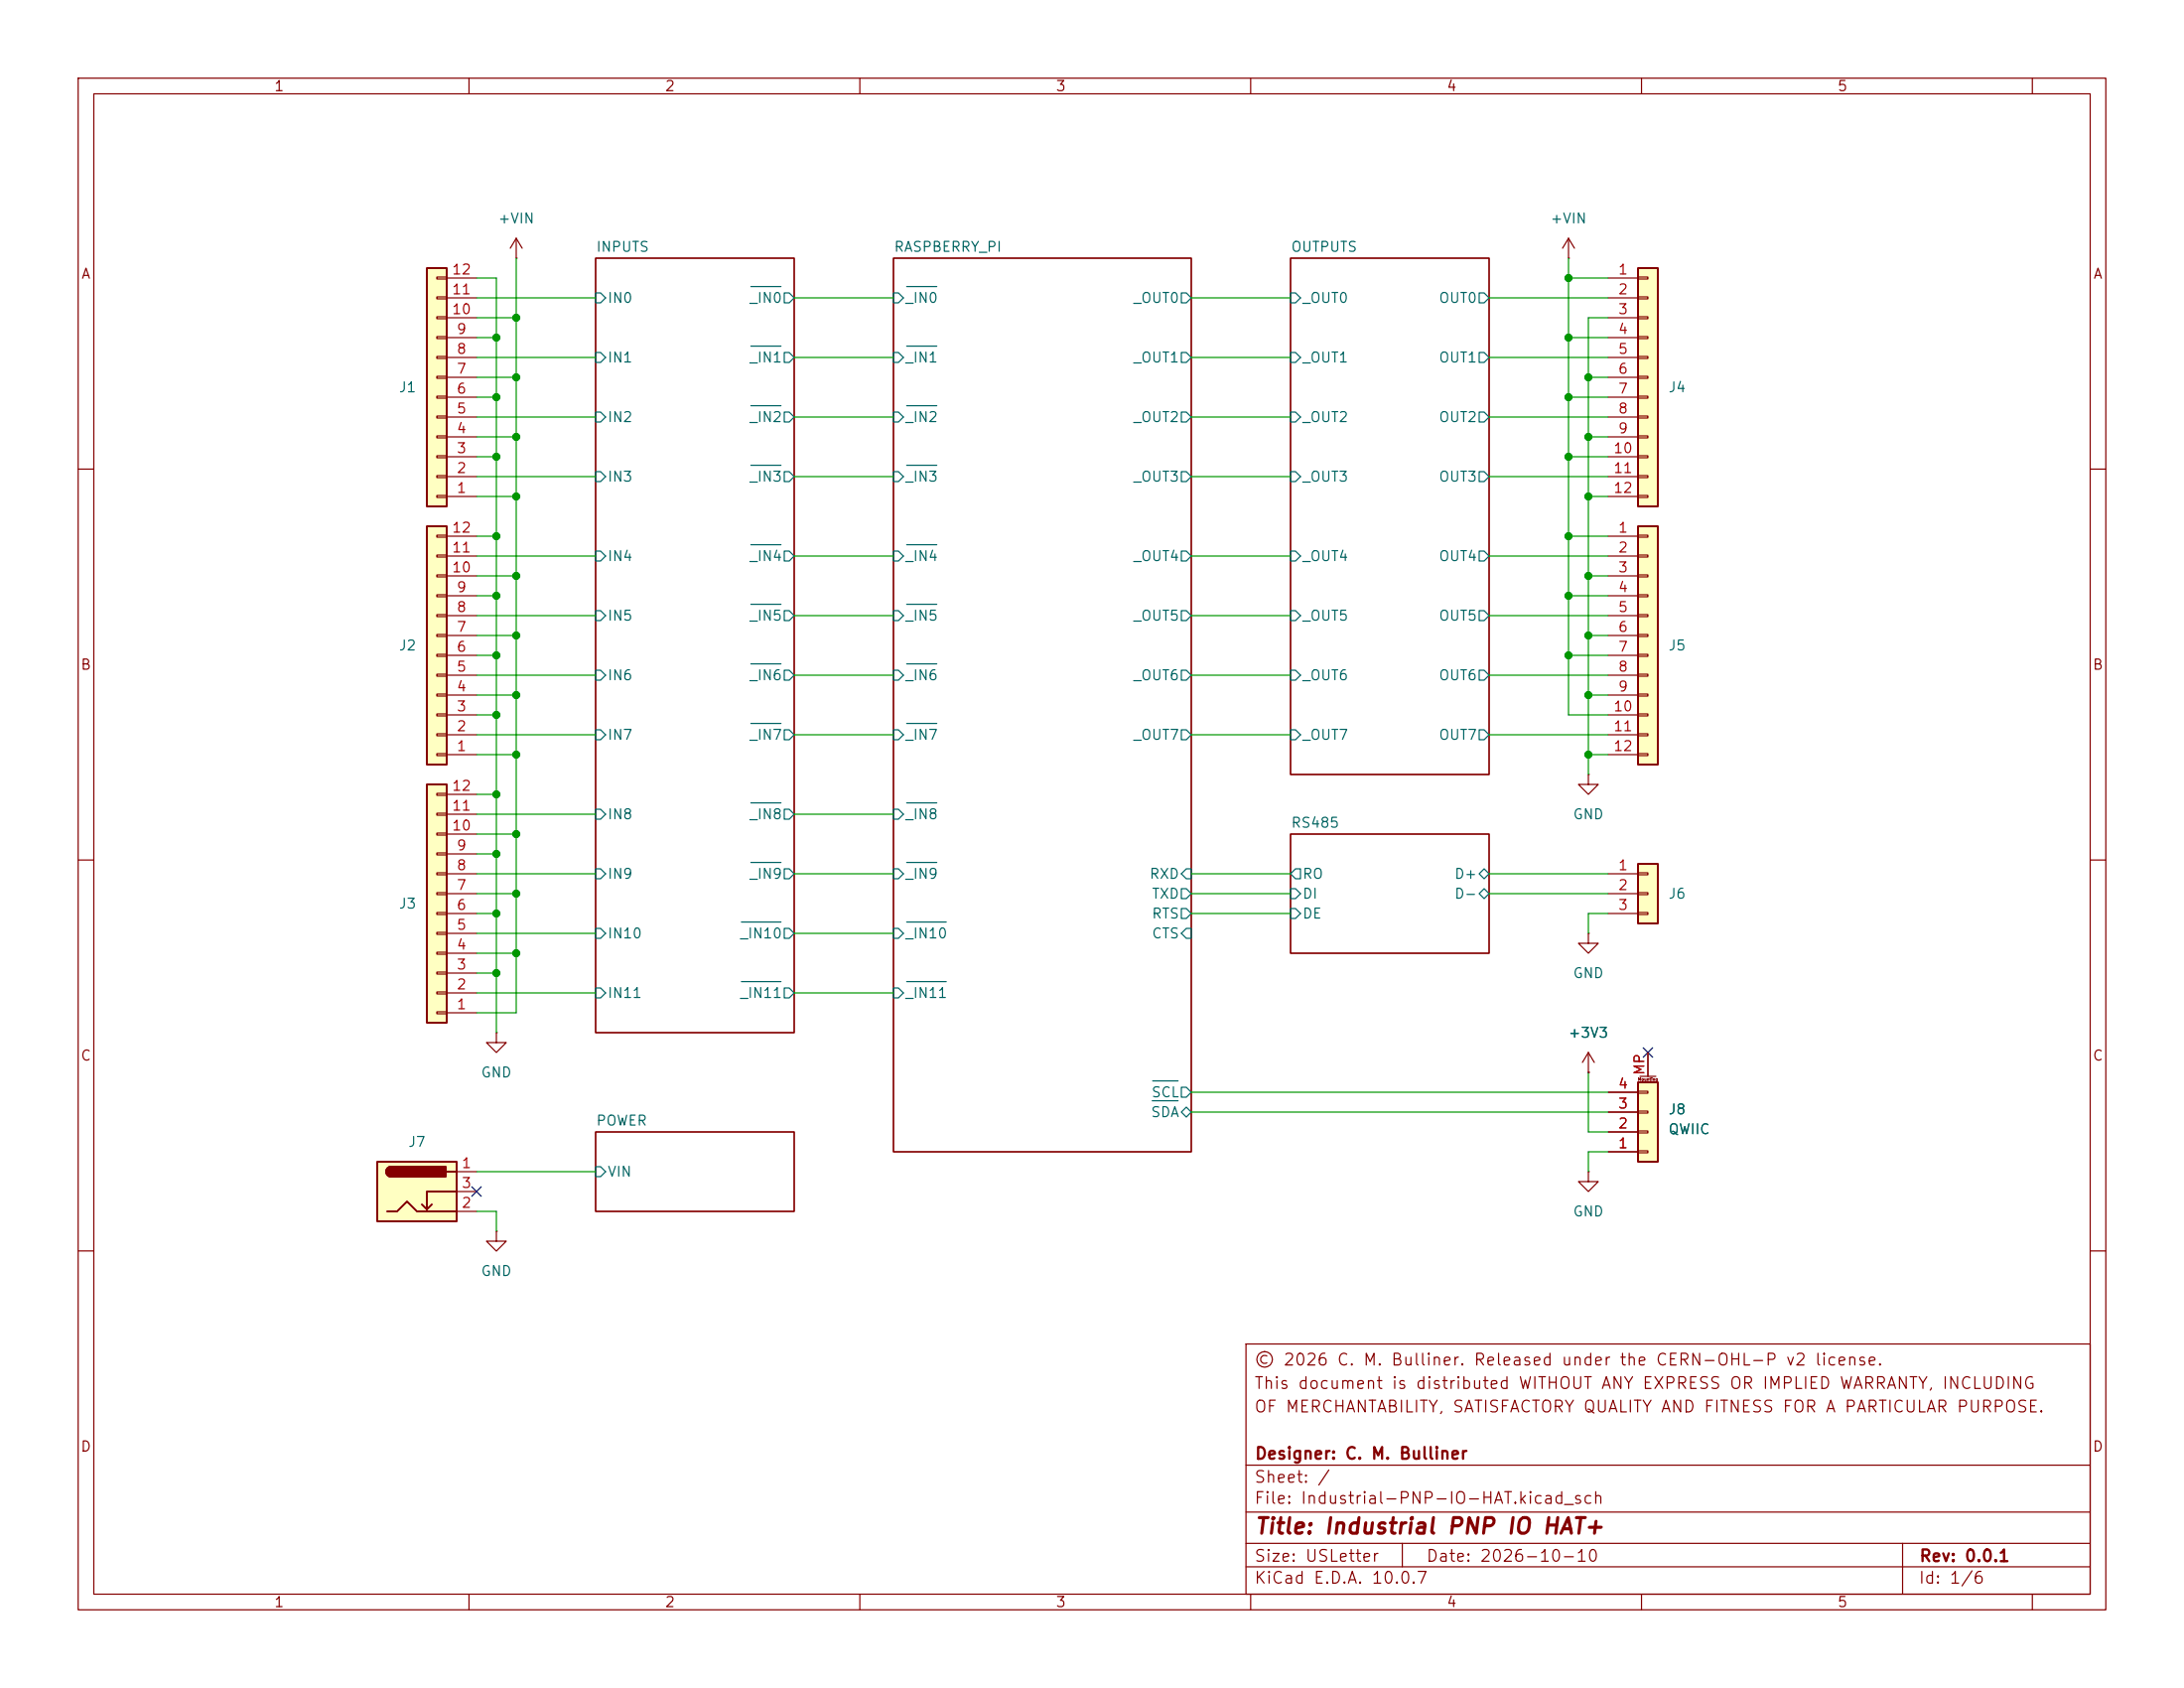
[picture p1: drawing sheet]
<svg xmlns="http://www.w3.org/2000/svg" width="279mm" height="216mm" viewBox="0 0 279 216" stroke-linecap="round" stroke-linejoin="round" font-family="sans-serif">
<g fill="none" stroke="#840000" stroke-width=".15">
<path d="M10 10h259.4v195.9h-259.4zM12 12h255.4v191.9h-255.4zM60 10v2M110 10v2M160 10v2M210 10v2M260 10v2M66 33h.1M66 30.5l-.7 1.3M66 30.5l.8 1.3M66 30.5v2.5M76.2 33h25.4v99.1h-25.4z"/>
<path d="M114.3 33h38.1v114.3h-38.1zM165.1 33h25.4v66.1h-25.4zM10 60h2M267.4 60h2M203.2 99.1v1.2h-1.3l1.3 1.3 1.3-1.3h-1.3M203.2 99.1h.1M10 110h2M165.1 106.7h25.4v15.2h-25.4zM267.4 110h2M76.2 144.8h25.4v10.1h-25.4zM10 160h2M159.4 171.9h108v32h-108z"/>
<path d="M267.4 160h2M159.4 197.4h108M159.4 193.4h108M159.4 187.4h108M179.4 197.4v3M243.4 197.4v6.5M60 203.9v2M110 203.9v2M159.4 200.4h108M160 203.9v2M210 203.9v2M260 203.9v2"/>
</g>
<g fill="none" stroke="#006464" stroke-width=".15">
<path d="M76.2 37.5h.6l.7 .6-.7 .6h-.6zM96.1 36.7h3.8M100.3 37.5h.7l.6 .6-.6 .6h-.7zM114.3 37.5h.6l.7 .6-.7 .6h-.6zM116 36.7h3.8M151.1 37.5h.7l.6 .6-.6 .6h-.7zM165.1 37.5h.6l.7 .6-.7 .6h-.6zM189.2 37.5h.7l.6 .6-.6 .6h-.7zM76.2 45.1h.6l.7 .6-.7 .7h-.6zM76.2 52.7h.6l.7 .6-.7 .7h-.6zM96.1 44.3h3.8M96.1 51.9h3.8"/>
<path d="M96.1 59.5h3.8M100.3 45.1h.7l.6 .6-.6 .7h-.7zM100.3 52.7h.7l.6 .6-.6 .7h-.7zM114.3 45.1h.6l.7 .6-.7 .7h-.6zM114.3 52.7h.6l.7 .6-.7 .7h-.6zM116 44.3h3.8M116 51.9h3.8M116 59.5h3.8M151.1 45.1h.7l.6 .6-.6 .7h-.7zM151.1 52.7h.7l.6 .6-.6 .7h-.7zM165.1 45.1h.6l.7 .6-.7 .7h-.6zM165.1 52.7h.6l.7 .6-.7 .7h-.6z"/>
<path d="M189.2 45.1h.7l.6 .6-.6 .7h-.7zM189.2 52.7h.7l.6 .6-.6 .7h-.7zM76.2 60.3h.6l.7 .7-.7 .6h-.6zM76.2 70.5h.6l.7 .6-.7 .7h-.6zM76.2 78.1h.6l.7 .6-.7 .7h-.6zM96.1 69.7h3.8M96.1 77.3h3.8M100.3 60.3h.7l.6 .7-.6 .6h-.7zM100.3 70.5h.7l.6 .6-.6 .7h-.7zM100.3 78.1h.7l.6 .6-.6 .7h-.7zM114.3 60.3h.6l.7 .7-.7 .6h-.6zM114.3 70.5h.6l.7 .6-.7 .7h-.6z"/>
<path d="M114.3 78.1h.6l.7 .6-.7 .7h-.6zM116 69.7h3.8M116 77.3h3.8M151.1 60.3h.7l.6 .7-.6 .6h-.7zM151.1 70.5h.7l.6 .6-.6 .7h-.7zM151.1 78.1h.7l.6 .6-.6 .7h-.7zM165.1 60.3h.6l.7 .7-.7 .6h-.6zM165.1 70.5h.6l.7 .6-.7 .7h-.6zM165.1 78.1h.6l.7 .6-.7 .7h-.6zM189.2 60.3h.7l.6 .7-.6 .6h-.7zM189.2 70.5h.7l.6 .6-.6 .7h-.7zM189.2 78.1h.7l.6 .6-.6 .7h-.7z"/>
<path d="M76.2 85.7h.6l.7 .7-.7 .6h-.6zM76.2 93.3h.6l.7 .7-.7 .6h-.6zM96.1 84.9h3.8M96.1 92.5h3.8M100.3 85.7h.7l.6 .7-.6 .6h-.7zM100.3 93.3h.7l.6 .7-.6 .6h-.7zM114.3 85.7h.6l.7 .7-.7 .6h-.6zM114.3 93.3h.6l.7 .7-.7 .6h-.6zM116 84.9h3.8M116 92.5h3.8M151.1 85.7h.7l.6 .7-.6 .6h-.7zM151.1 93.3h.7l.6 .7-.6 .6h-.7z"/>
<path d="M165.1 85.7h.6l.7 .7-.7 .6h-.6zM165.1 93.3h.6l.7 .7-.7 .6h-.6zM189.2 85.7h.7l.6 .7-.6 .6h-.7zM189.2 93.3h.7l.6 .7-.6 .6h-.7zM76.2 103.5h.6l.7 .6-.7 .7h-.6zM76.2 111.1h.6l.7 .7-.7 .6h-.6zM76.2 118.7h.6l.7 .7-.7 .6h-.6zM94.8 117.9h5.1M96.1 102.7h3.8M96.1 110.3h3.8M100.3 103.5h.7l.6 .6-.6 .7h-.7zM100.3 111.1h.7l.6 .7-.6 .6h-.7z"/>
<path d="M100.3 118.7h.7l.6 .7-.6 .6h-.7zM114.3 103.5h.6l.7 .6-.7 .7h-.6zM114.3 111.1h.6l.7 .7-.7 .6h-.6zM114.3 118.7h.6l.7 .7-.7 .6h-.6zM116 102.7h3.8M116 110.3h3.8M116 117.9h5.1M151.1 113.7h.7l.6 .6-.6 .6h-.7zM151.1 116.2h.7l.6 .6-.6 .7h-.7zM151.8 111.1h.6v1.3h-.6l-.7-.6zM151.8 118.7h.6v1.3h-.6l-.7-.6zM165.1 116.2h.6l.7 .6-.7 .7h-.6z"/>
<path d="M165.1 113.7h.6l.7 .6-.7 .6h-.6zM165.7 111.1h.7v1.3h-.7l-.6-.6zM189.2 111.8l.7-.7 .6 .7-.6 .6zM189.2 114.3l.7-.6 .6 .6-.6 .6zM76.2 126.4h.6l.7 .6-.7 .6h-.6zM94.8 125.6h5.1M100.3 126.4h.7l.6 .6-.6 .6h-.7zM114.3 126.4h.6l.7 .6-.7 .6h-.6zM116 125.6h5.1M147.5 138.3h3.2M151.1 139.1h.7l.6 .6-.6 .6h-.7zM76.2 149.2h.6l.7 .7-.7 .6h-.6z"/>
<path d="M147.4 140.8h3.3M151.1 142.2l.7-.6 .6 .6-.6 .7z"/>
</g>
<path d="M209.5 110.5h2.6v7.6h-2.6z" fill="#ffffc2"/>
<path d="M209.5 110.5h2.6v7.6h-2.6z" fill="none" stroke="#840000" stroke-width=".25"/>
<path d="M205.7 111.8h3.8M205.7 114.3h3.8M205.7 116.8h3.8M209.5 111.6h1.3v.3h-1.3zM209.5 114.2h1.3v.2h-1.3zM209.5 116.7h1.3v.3h-1.3z" fill="none" stroke="#840000" stroke-width=".15"/>
<path d="M54.6 100.3h2.5v30.5h-2.5z" fill="#ffffc2"/>
<path d="M54.6 100.3h2.5v30.5h-2.5z" fill="none" stroke="#840000" stroke-width=".25"/>
<g fill="none" stroke="#840000" stroke-width=".15">
<path d="M55.9 119.3h1.2v.2h-1.2zM55.9 116.7h1.2v.3h-1.2zM55.9 114.2h1.2v.2h-1.2zM55.9 111.6h1.2v.3h-1.2zM55.9 109.1h1.2v.2h-1.2zM55.9 106.6h1.2v.2h-1.2zM55.9 104h1.2v.3h-1.2zM55.9 101.5h1.2v.2h-1.2zM57.1 119.4h3.9M57.1 116.8h3.9M57.1 114.3h3.9M57.1 111.8h3.9"/>
<path d="M57.1 109.2h3.9M57.1 106.7h3.9M57.1 104.1h3.9M57.1 101.6h3.9M203.2 119.4v1.3h1.3l-1.3 1.2-1.3-1.2h1.3M203.2 119.4h.1M55.9 129.4h1.2v.3h-1.2zM55.9 126.9h1.2v.2h-1.2zM55.9 124.3h1.2v.3h-1.2zM55.9 121.8h1.2v.2h-1.2zM57.1 129.5h3.9M57.1 127h3.9"/>
<path d="M57.1 124.5h3.9M57.1 121.9h3.9"/>
</g>
<path d="M54.6 67.3h2.5v30.5h-2.5z" fill="#ffffc2"/>
<path d="M54.6 67.3h2.5v30.5h-2.5z" fill="none" stroke="#840000" stroke-width=".25"/>
<g fill="none" stroke="#840000" stroke-width=".15">
<path d="M55.9 78.6h1.2v.3h-1.2zM55.9 76.1h1.2v.2h-1.2zM55.9 73.5h1.2v.3h-1.2zM55.9 71h1.2v.2h-1.2zM55.9 68.5h1.2v.2h-1.2zM57.1 78.7h3.9M57.1 76.2h3.9M57.1 73.7h3.9M57.1 71.1h3.9M57.1 68.6h3.9M55.9 96.4h1.2v.2h-1.2zM55.9 93.9h1.2v.2h-1.2z"/>
<path d="M55.9 91.3h1.2v.3h-1.2zM55.9 88.8h1.2v.2h-1.2zM55.9 86.2h1.2v.3h-1.2zM55.9 83.7h1.2v.2h-1.2zM55.9 81.2h1.2v.2h-1.2zM57.1 96.5h3.9M57.1 94h3.9M57.1 91.4h3.9M57.1 88.9h3.9M57.1 86.4h3.9M57.1 83.8h3.9M57.1 81.3h3.9"/>
</g>
<path d="M54.6 34.3h2.5v30.5h-2.5z" fill="#ffffc2"/>
<path d="M54.6 34.3h2.5v30.5h-2.5z" fill="none" stroke="#840000" stroke-width=".25"/>
<g fill="none" stroke="#840000" stroke-width=".15">
<path d="M55.9 38h1.2v.2h-1.2zM55.9 35.4h1.2v.3h-1.2zM57.1 38.1h3.9M57.1 35.6h3.9M55.9 58.3h1.2v.2h-1.2zM55.9 55.8h1.2v.2h-1.2zM55.9 53.2h1.2v.3h-1.2zM55.9 50.7h1.2v.2h-1.2zM55.9 48.1h1.2v.3h-1.2zM55.9 45.6h1.2v.2h-1.2zM55.9 43.1h1.2v.2h-1.2zM55.9 40.5h1.2v.3h-1.2z"/>
<path d="M57.1 58.4h3.9M57.1 55.9h3.9M57.1 53.3h3.9M57.1 50.8h3.9M57.1 48.3h3.9M57.1 45.7h3.9M57.1 43.2h3.9M57.1 40.6h3.9M55.9 63.4h1.2v.2h-1.2zM55.9 60.8h1.2v.3h-1.2zM57.1 63.5h3.9M57.1 61h3.9"/>
<path d="M63.5 132.1v1.3h1.3l-1.3 1.2-1.3-1.2h1.3M63.5 132.1h.1"/>
</g>
<path d="M209.5 34.3h2.6v30.5h-2.6z" fill="#ffffc2"/>
<path d="M209.5 34.3h2.6v30.5h-2.6z" fill="none" stroke="#840000" stroke-width=".25"/>
<g fill="none" stroke="#840000" stroke-width=".15">
<path d="M205.7 35.6h3.8M205.7 38.1h3.8M209.5 35.4h1.3v.3h-1.3zM209.5 38h1.3v.2h-1.3zM205.7 40.6h3.8M205.7 43.2h3.8M205.7 45.7h3.8M205.7 48.3h3.8M205.7 50.8h3.8M205.7 53.3h3.8M205.7 55.9h3.8M205.7 58.4h3.8"/>
<path d="M209.5 40.5h1.3v.3h-1.3zM209.5 43.1h1.3v.2h-1.3zM209.5 45.6h1.3v.2h-1.3zM209.5 48.1h1.3v.3h-1.3zM209.5 50.7h1.3v.2h-1.3zM209.5 53.2h1.3v.3h-1.3zM209.5 55.8h1.3v.2h-1.3zM209.5 58.3h1.3v.2h-1.3zM205.7 61h3.8M205.7 63.5h3.8M209.5 60.8h1.3v.3h-1.3zM209.5 63.4h1.3v.2h-1.3z"/>
</g>
<path d="M209.5 67.3h2.6v30.5h-2.6z" fill="#ffffc2"/>
<path d="M209.5 67.3h2.6v30.5h-2.6z" fill="none" stroke="#840000" stroke-width=".25"/>
<g fill="none" stroke="#840000" stroke-width=".15">
<path d="M200.7 33h.1M200.7 30.5l-.8 1.3M200.7 30.5l.7 1.3M200.7 30.5v2.5M205.7 68.6h3.8M205.7 71.1h3.8M205.7 73.7h3.8M205.7 76.2h3.8M205.7 78.7h3.8M209.5 68.5h1.3v.2h-1.3zM209.5 71h1.3v.2h-1.3zM209.5 73.5h1.3v.3h-1.3z"/>
<path d="M209.5 76.1h1.3v.2h-1.3zM209.5 78.6h1.3v.3h-1.3zM205.7 81.3h3.8M205.7 83.8h3.8M205.7 86.4h3.8M205.7 88.9h3.8M205.7 91.4h3.8M205.7 94h3.8M205.7 96.5h3.8M209.5 81.2h1.3v.2h-1.3zM209.5 83.7h1.3v.2h-1.3zM209.5 86.2h1.3v.3h-1.3z"/>
<path d="M209.5 88.8h1.3v.2h-1.3zM209.5 91.3h1.3v.3h-1.3zM209.5 93.9h1.3v.2h-1.3zM209.5 96.4h1.3v.2h-1.3zM63.5 157.5v1.3h1.3l-1.3 1.2-1.3-1.2h1.3M63.5 157.5h.1"/>
</g>
<path d="M48.3 148.6h10.1v7.6h-10.1z" fill="#ffffc2"/>
<path d="M48.3 148.6h10.1v7.6h-10.1zM49.5 154.9h1.3l1.3-1.2 1.2 1.2h5.1M50 149.2a.64 .64 0 0 0-.6 .7 .64 .64 0 0 0 .6 .6M55.2 154.1l-.6 .6M57.1 149.9h1.3M58.4 152.4h-3.8v2.3l-.6-.6" fill="none" stroke="#840000" stroke-width=".25"/>
<g fill="#840000" stroke="#840000" stroke-width=".25">
<path d="M49.6 149.4l.4-.2v1.3a.63 .63 0 0 1-.5-.4 .63 .63 0 0 1 .1-.7z"/>
<path d="M50 149.2h7v1.3h-7z"/>
</g>
<path d="M58.4 149.9h2.6M58.4 154.9h2.6M58.4 152.4h2.6" fill="none" stroke="#840000" stroke-width=".15"/>
<path d="M209.5 138.4h2.6v10.2h-2.6z" fill="#ffffc2"/>
<path d="M209.5 138.4h2.6v10.2h-2.6z" fill="none" stroke="#840000" stroke-width=".25"/>
<g fill="none" stroke="#840000" stroke-width=".15">
<path d="M203.2 137.2h.1M203.2 134.6l.8 1.3M203.2 134.6l-.8 1.3M203.2 134.6v2.6M205.7 139.7h3.8M209.5 139.6h1.3v.2h-1.3zM209.8 137.7h2M210.8 134.6v3.1M203.2 149.9v1.2h1.3l-1.3 1.3-1.3-1.3h1.3M203.2 149.9h.1M205.7 147.3h3.8M205.7 144.8h3.8"/>
<path d="M205.7 142.2h3.8M209.5 147.2h1.3v.2h-1.3zM209.5 144.7h1.3v.2h-1.3zM209.5 142.1h1.3v.3h-1.3z"/>
</g>
<g fill="none" stroke="#009600" stroke-width=".15">
<path d="M61 38.1h15.2M61 35.6h2.5v96.5M66 33v96.5h-5M101.6 38.1h12.7M152.4 38.1h12.7M190.5 38.1h15.2M200.7 33v58.4h5M200.7 35.6h5M61 55.9h5M61 58.4h2.5M61 53.3h15.2M61 45.7h15.2"/>
<path d="M61 48.3h5M61 50.8h2.5M61 43.2h2.5M61 40.6h5M101.6 53.3h12.7M101.6 45.7h12.7M152.4 53.3h12.7M152.4 45.7h12.7M190.5 53.3h15.2M190.5 45.7h15.2M200.7 58.4h5M200.7 50.8h5"/>
<path d="M200.7 43.2h5M203.2 55.9h2.5M203.2 48.3h2.5M205.7 40.6h-2.5v58.5M61 78.7h15.2M61 61h15.2M61 68.6h2.5M61 71.1h15.2M61 73.7h5M61 76.2h2.5M61 63.5h5M101.6 78.7h12.7"/>
<path d="M101.6 61h12.7M101.6 71.1h12.7M152.4 78.7h12.7M152.4 61h12.7M152.4 71.1h12.7M190.5 78.7h15.2M190.5 61h15.2M190.5 71.1h15.2M200.7 68.6h5M200.7 76.2h5M203.2 73.7h2.5M203.2 63.5h2.5"/>
<path d="M61 86.4h15.2M61 94h15.2M61 96.5h5M61 88.9h5M61 81.3h5M61 83.8h2.5M61 91.4h2.5M101.6 86.4h12.7M101.6 94h12.7M152.4 86.4h12.7M152.4 94h12.7M190.5 86.4h15.2"/>
<path d="M190.5 94h15.2M200.7 83.8h5M203.2 96.5h2.5M203.2 88.9h2.5M203.2 81.3h2.5M61 114.3h5M61 111.8h15.2M61 116.8h2.5M61 106.7h5M61 104.1h15.2M61 119.4h15.2M61 109.2h2.5"/>
<path d="M61 101.6h2.5M101.6 111.8h12.7M101.6 104.1h12.7M101.6 119.4h12.7M152.4 114.3h12.7M152.4 111.8h12.7M152.4 116.8h12.7M190.5 114.3h15.2M190.5 111.8h15.2M205.7 116.8h-2.5v2.6M61 127h15.2M61 121.9h5"/>
<path d="M61 124.5h2.5M101.6 127h12.7M152.4 139.7h53.3M203.2 137.2v7.6h2.5M61 154.9h2.5v2.6M61 149.9h15.2M152.4 142.2h53.3M205.7 147.3h-2.5v2.6"/>
</g>
<path d="M210.2 134l1.2 1.2M211.4 134l-1.2 1.2M60.4 151.8l1.2 1.2M61.6 151.8l-1.2 1.2" fill="none" stroke="#000084" stroke-width=".15"/>
<g fill="#009600" stroke="#009600" stroke-width=".13">
<circle cx="203.2" cy="48.3" r=".46"/>
<circle cx="200.7" cy="50.8" r=".46"/>
<circle cx="200.7" cy="43.2" r=".46"/>
<circle cx="200.7" cy="35.6" r=".46"/>
<circle cx="200.7" cy="58.4" r=".46"/>
<circle cx="203.2" cy="55.9" r=".46"/>
<circle cx="203.2" cy="63.5" r=".46"/>
<circle cx="66" cy="73.7" r=".46"/>
<circle cx="63.5" cy="76.2" r=".46"/>
<circle cx="66" cy="63.5" r=".46"/>
<circle cx="63.5" cy="68.6" r=".46"/>
<circle cx="66" cy="81.3" r=".46"/>
<circle cx="63.5" cy="91.4" r=".46"/>
<circle cx="63.5" cy="83.8" r=".46"/>
<circle cx="66" cy="88.9" r=".46"/>
<circle cx="63.5" cy="109.2" r=".46"/>
<circle cx="66" cy="121.9" r=".46"/>
<circle cx="63.5" cy="124.5" r=".46"/>
<circle cx="66" cy="106.7" r=".46"/>
<circle cx="66" cy="114.3" r=".46"/>
<circle cx="63.5" cy="101.6" r=".46"/>
<circle cx="66" cy="96.5" r=".46"/>
<circle cx="63.5" cy="116.8" r=".46"/>
<circle cx="203.2" cy="88.9" r=".46"/>
<circle cx="203.2" cy="96.5" r=".46"/>
<circle cx="200.7" cy="83.8" r=".46"/>
<circle cx="203.2" cy="81.3" r=".46"/>
<circle cx="63.5" cy="58.4" r=".46"/>
<circle cx="63.5" cy="50.8" r=".46"/>
<circle cx="66" cy="48.3" r=".46"/>
<circle cx="66" cy="40.6" r=".46"/>
<circle cx="63.5" cy="43.2" r=".46"/>
<circle cx="66" cy="55.9" r=".46"/>
<circle cx="200.7" cy="76.2" r=".46"/>
<circle cx="200.7" cy="68.6" r=".46"/>
<circle cx="203.2" cy="73.7" r=".46"/>
</g>
<text font-size="2" fill="#840000" x="160.4" y="196.7">Title: Industrial PNP IO HAT+</text>
<g font-size="1.5" fill="#840000">
<text x="160.4" y="178">This document is distributed WITHOUT ANY EXPRESS OR IMPLIED WARRANTY, INCLUDING</text>
<text x="160.4" y="175">© 2026 C. M. Bulliner. Released under the CERN-OHL-P v2 license.</text>
<text x="160.4" y="181">OF MERCHANTABILITY, SATISFACTORY QUALITY AND FITNESS FOR A PARTICULAR PURPOSE.</text>
<text x="160.4" y="190">Sheet: /</text>
<text x="160.4" y="187">Designer: C. M. Bulliner</text>
<text x="160.4" y="192.7">File: Industrial-PNP-IO-HAT.kicad_sch</text>
<text x="160.4" y="202.9">KiCad E.D.A. 10.0.7</text>
<text x="160.4" y="200.1">Size: USLetter</text>
<text x="182.4" y="200.1">Date: 2026-10-10</text>
<text x="245.4" y="202.9">Id: 1/6</text>
<text x="245.4" y="200.1">Rev: 0.0.1</text>
</g>
<g font-size="1.3" fill="#840000">
<text x="35" y="12">1</text>
<text x="85" y="12">2</text>
<text x="135" y="12">3</text>
<text x="185" y="12">4</text>
<text x="235" y="12">5</text>
<text x="10.3" y="36">A</text>
<text x="267.7" y="36">A</text>
<text x="10.2" y="86">B</text>
<text x="267.6" y="86">B</text>
<text x="10.2" y="136">C</text>
<text x="267.6" y="136">C</text>
<text x="10.2" y="186">D</text>
<text x="267.6" y="186">D</text>
<text x="35" y="205.9">1</text>
<text x="85" y="205.9">2</text>
<text x="135" y="205.9">3</text>
<text x="185" y="205.9">4</text>
<text x="235" y="205.9">5</text>
</g>
<g font-size="1.3" fill="#006464">
<text x="63.6" y="28.9">+VIN</text>
<text x="198.2" y="28.9">+VIN</text>
<text x="76.2" y="32.5">INPUTS</text>
<text x="114.3" y="32.5">RASPBERRY_PI</text>
<text x="165.1" y="32.5">OUTPUTS</text>
<text x="77.6" y="39.1">IN0</text>
<text x="95.8" y="39.1">_IN0</text>
<text x="115.7" y="39.1">_IN0</text>
<text x="144.9" y="39.1">_OUT0</text>
<text x="166.5" y="39.1">_OUT0</text>
<text x="184" y="39.1">OUT0</text>
<text x="77.6" y="46.7">IN1</text>
<text x="95.8" y="46.7">_IN1</text>
<text x="115.7" y="46.7">_IN1</text>
<text x="144.9" y="46.7">_OUT1</text>
<text x="166.5" y="46.7">_OUT1</text>
<text x="184" y="46.7">OUT1</text>
<text x="50.9" y="50.5">J1</text>
<text x="213.3" y="50.5">J4</text>
<text x="77.6" y="54.3">IN2</text>
<text x="95.8" y="54.3">_IN2</text>
<text x="115.7" y="54.3">_IN2</text>
<text x="144.9" y="54.3">_OUT2</text>
<text x="166.5" y="54.3">_OUT2</text>
<text x="184" y="54.3">OUT2</text>
<text x="77.6" y="61.9">IN3</text>
<text x="95.8" y="61.9">_IN3</text>
<text x="115.7" y="61.9">_IN3</text>
<text x="144.9" y="61.9">_OUT3</text>
<text x="166.5" y="61.9">_OUT3</text>
<text x="184" y="61.9">OUT3</text>
<text x="77.6" y="72.1">IN4</text>
<text x="95.8" y="72.1">_IN4</text>
<text x="115.7" y="72.1">_IN4</text>
<text x="144.9" y="72.1">_OUT4</text>
<text x="166.5" y="72.1">_OUT4</text>
<text x="184" y="72.1">OUT4</text>
<text x="50.9" y="83.5">J2</text>
<text x="77.6" y="79.7">IN5</text>
<text x="95.8" y="79.7">_IN5</text>
<text x="115.7" y="79.7">_IN5</text>
<text x="144.9" y="79.7">_OUT5</text>
<text x="166.5" y="79.7">_OUT5</text>
<text x="184" y="79.7">OUT5</text>
<text x="213.3" y="83.5">J5</text>
<text x="77.6" y="87.3">IN6</text>
<text x="95.8" y="87.3">_IN6</text>
<text x="115.7" y="87.3">_IN6</text>
<text x="144.9" y="87.3">_OUT6</text>
<text x="166.5" y="87.3">_OUT6</text>
<text x="184" y="87.3">OUT6</text>
<text x="77.6" y="94.9">IN7</text>
<text x="95.8" y="94.9">_IN7</text>
<text x="115.7" y="94.9">_IN7</text>
<text x="144.9" y="94.9">_OUT7</text>
<text x="166.5" y="94.9">_OUT7</text>
<text x="184" y="94.9">OUT7</text>
<text x="77.6" y="105.1">IN8</text>
<text x="95.8" y="105.1">_IN8</text>
<text x="115.7" y="105.1">_IN8</text>
<text x="165.1" y="106.2">RS485</text>
<text x="201.1" y="105.1">GND</text>
<text x="77.6" y="112.7">IN9</text>
<text x="95.8" y="112.7">_IN9</text>
<text x="115.7" y="112.7">_IN9</text>
<text x="147" y="112.7">RXD</text>
<text x="166.5" y="112.7">RO</text>
<text x="186" y="112.7">D+</text>
<text x="50.9" y="116.5">J3</text>
<text x="147.3" y="115.3">TXD</text>
<text x="147.3" y="117.8">RTS</text>
<text x="166.5" y="117.8">DE</text>
<text x="166.5" y="115.3">DI</text>
<text x="186" y="115.3">D-</text>
<text x="213.3" y="115.3">J6</text>
<text x="77.6" y="120.3">IN10</text>
<text x="94.6" y="120.3">_IN10</text>
<text x="115.7" y="120.3">_IN10</text>
<text x="147.3" y="120.3">CTS</text>
<text x="201.1" y="125.4">GND</text>
<text x="77.6" y="128">IN11</text>
<text x="94.6" y="128">_IN11</text>
<text x="115.7" y="128">_IN11</text>
<text x="200.5" y="133">+3V3</text>
<text x="61.4" y="138.1">GND</text>
<text x="147.1" y="143.2">SDA</text>
<text x="147.2" y="140.7">SCL</text>
<text x="213.3" y="142.8">J8</text>
<text x="52.1" y="147">J7</text>
<text x="76.2" y="144.3">POWER</text>
<text x="213.3" y="145.4">QWIIC</text>
<text x="77.6" y="150.8">VIN</text>
<text x="201.1" y="155.9">GND</text>
<text x="61.4" y="163.5">GND</text>
</g>
<g font-size="1.3" fill="#a90000">
<text x="57.7" y="35.4">12</text>
<text x="206.9" y="35.4">1</text>
<text x="57.7" y="40.5">10</text>
<text x="57.7" y="38">11</text>
<text x="206.9" y="38">2</text>
<text x="206.9" y="40.5">3</text>
<text x="58.3" y="45.6">8</text>
<text x="58.3" y="43">9</text>
<text x="206.9" y="43">4</text>
<text x="206.9" y="45.6">5</text>
<text x="58.3" y="53.2">5</text>
<text x="58.3" y="50.7">6</text>
<text x="58.3" y="48.1">7</text>
<text x="206.9" y="48.1">6</text>
<text x="206.9" y="50.7">7</text>
<text x="206.9" y="53.2">8</text>
<text x="58.3" y="58.3">3</text>
<text x="58.3" y="55.7">4</text>
<text x="206.3" y="58.3">10</text>
<text x="206.9" y="55.7">9</text>
<text x="58.3" y="63.4">1</text>
<text x="58.3" y="60.8">2</text>
<text x="206.3" y="60.8">11</text>
<text x="206.3" y="63.4">12</text>
<text x="57.7" y="71">11</text>
<text x="57.7" y="68.4">12</text>
<text x="206.9" y="68.4">1</text>
<text x="206.9" y="71">2</text>
<text x="57.7" y="73.5">10</text>
<text x="58.3" y="76.1">9</text>
<text x="206.9" y="73.5">3</text>
<text x="206.9" y="76.1">4</text>
<text x="58.3" y="83.7">6</text>
<text x="58.3" y="81.1">7</text>
<text x="58.3" y="78.6">8</text>
<text x="206.9" y="78.6">5</text>
<text x="206.9" y="81.1">6</text>
<text x="206.9" y="83.7">7</text>
<text x="58.3" y="88.8">4</text>
<text x="58.3" y="86.2">5</text>
<text x="206.9" y="86.2">8</text>
<text x="206.9" y="88.8">9</text>
<text x="58.3" y="93.8">2</text>
<text x="58.3" y="91.3">3</text>
<text x="206.3" y="91.3">10</text>
<text x="206.3" y="93.8">11</text>
<text x="57.7" y="101.5">12</text>
<text x="58.3" y="96.4">1</text>
<text x="206.3" y="96.4">12</text>
<text x="57.7" y="106.5">10</text>
<text x="57.7" y="104">11</text>
<text x="58.3" y="111.6">8</text>
<text x="58.3" y="109.1">9</text>
<text x="206.9" y="111.6">1</text>
<text x="58.3" y="119.2">5</text>
<text x="58.3" y="116.7">6</text>
<text x="58.3" y="114.2">7</text>
<text x="206.9" y="114.2">2</text>
<text x="206.9" y="116.7">3</text>
<text x="58.3" y="124.3">3</text>
<text x="58.3" y="121.8">4</text>
<text x="58.3" y="129.4">1</text>
<text x="58.3" y="126.9">2</text>
<text x="210.7" y="137.6" transform="rotate(-90 210.7 137.6)">MP</text>
<text x="206.9" y="142.1">3</text>
<text x="206.9" y="139.6">4</text>
<text x="59" y="149.7">1</text>
<text x="206.9" y="147.2">1</text>
<text x="206.9" y="144.6">2</text>
<text x="59" y="154.8">2</text>
<text x="59" y="152.3">3</text>
</g>
<text font-size=".4" fill="#840000" x="209.5" y="138.3">Mounting</text>
</svg>
